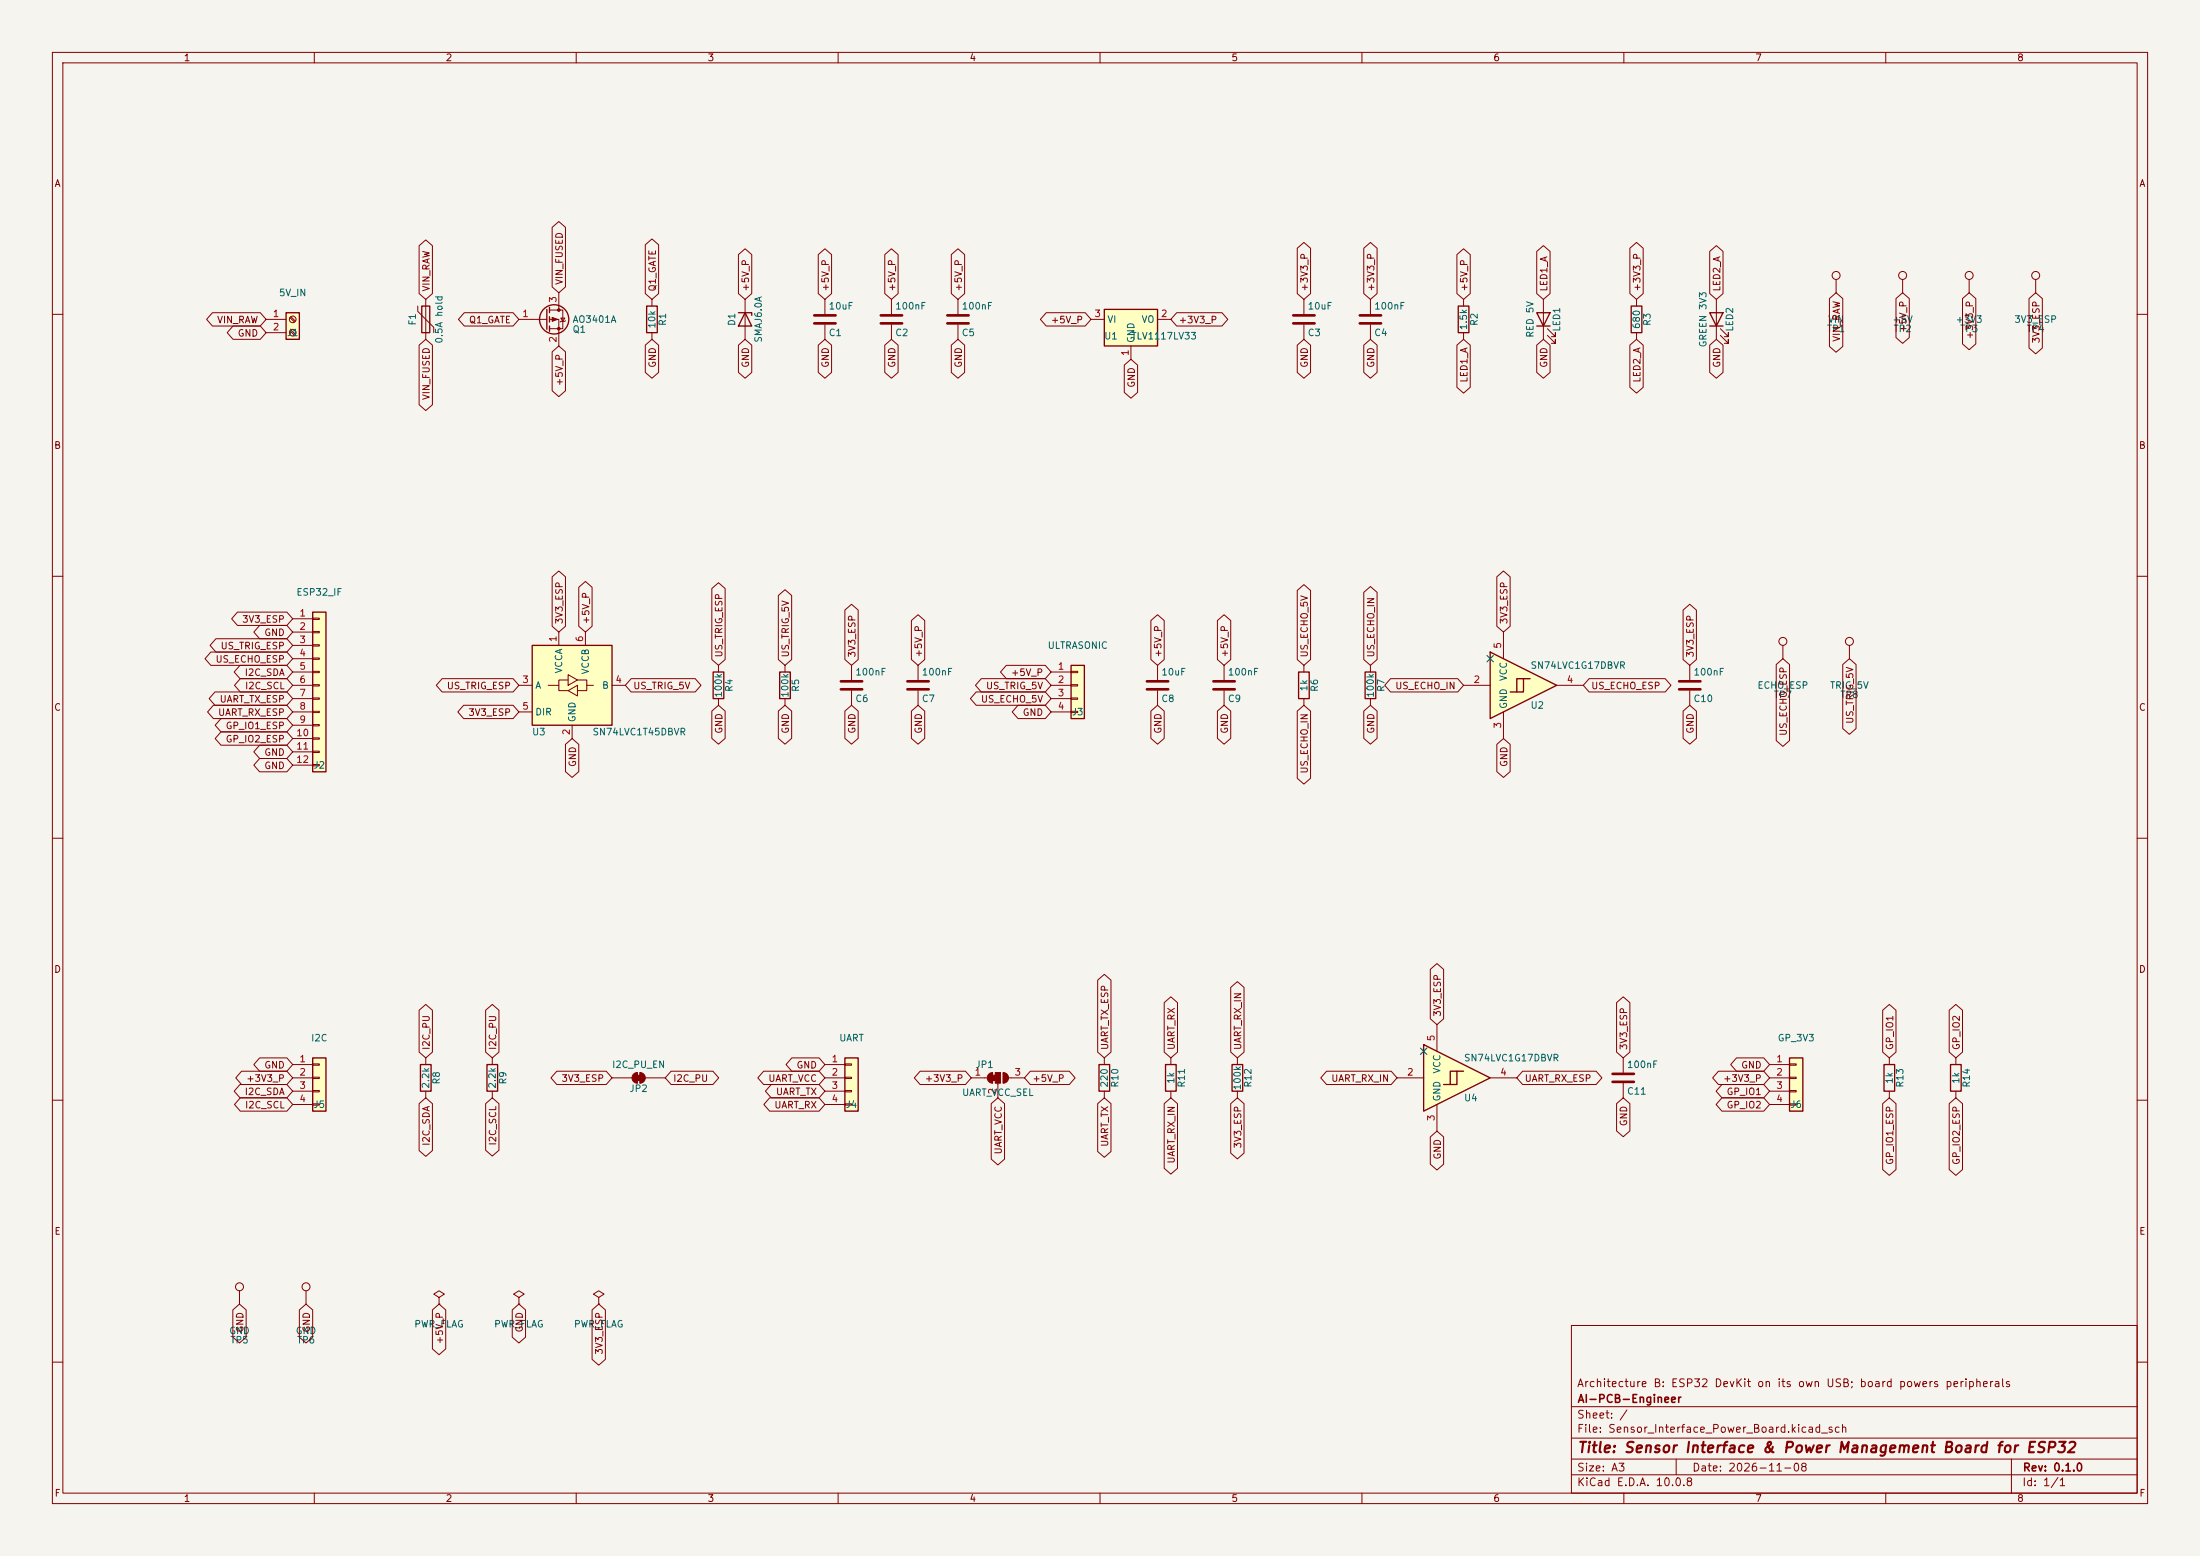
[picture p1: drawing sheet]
<svg xmlns="http://www.w3.org/2000/svg" width="420mm" height="297mm" viewBox="0 0 420 297" stroke-linecap="round" stroke-linejoin="round" font-family="sans-serif">
<path d="M0 0h420v297h-420z" fill="#f5f4ef" stroke="#f5f4ef" stroke-width=".19"/>
<g fill="none" stroke="#840000" stroke-width=".19">
<path d="M10 10h400v277h-400zM12 12h396v273h-396zM60 10v2M110 10v2M160 10v2M210 10v2M260 10v2M310 10v2M360 10v2M142.2 57.2v7.6M157.5 57.2v2.7M182.9 57.2v2.7"/>
<path d="M10 60h2M157.5 62v2.8M182.9 62v2.8M408 60h2M10 110h2M408 110h2M10 160h2M408 160h2M10 210h2M373.4 201.9v1.3M373.4 208.3v1.3M408 210h2"/>
<path d="M300 253h108v32h-108zM10 260h2M300 278.5h108M300 274.5h108M300 268.5h108M320 278.5v3M384 278.5v6.5M408 260h2M60 285v2M110 285v2M160 285v2M210 285v2"/>
<path d="M260 285v2M300 281.5h108M310 285v2M360 285v2"/>
</g>
<path d="M141 59.7h2.5v.5M142.2 59.7l1.3 2.5h-2.5zM372.4 203.2h2v5.1h-2z" fill="none" stroke="#840000" stroke-width=".25"/>
<path d="M155.4 60.2h4.1M155.4 61.7h4.1M180.8 60.2h4.1M180.8 61.7h4.1" fill="none" stroke="#840000" stroke-width=".51"/>
<path d="M341.6 201.9h2.6v10.2h-2.6z" fill="#ffffc2"/>
<path d="M209.8 203.2h2v5.1h-2zM341.6 201.9h2.6v10.2h-2.6z" fill="none" stroke="#840000" stroke-width=".25"/>
<path d="M210.8 201.9v1.3M210.8 208.3v1.3M337.8 203.2h3.8M337.8 205.7h3.8M337.8 208.3h3.8M337.8 210.8h3.8M341.6 203.1h1.3v.2h-1.3zM341.6 205.6h1.3v.3h-1.3zM341.6 208.2h1.3v.2h-1.3zM341.6 210.7h1.3v.2h-1.3z" fill="none" stroke="#840000" stroke-width=".19"/>
<path d="M101.6 123.2h15.2v15.2h-15.2z" fill="#ffffc2"/>
<path d="M326.4 59.7h2.5l-1.2 2.5zM326.4 62.2h2.5M101.6 123.2h15.2v15.2h-15.2z" fill="none" stroke="#840000" stroke-width=".25"/>
<g fill="none" stroke="#840000" stroke-width=".19">
<path d="M327.7 57.2v7.6M328.4 64l1.5 1.5v-.7v.7h-.7M328.4 62.7l1.5 1.6v-.8v.8h-.7M99.1 130.8h2.5M99.1 135.9h2.5M104.6 130.8h2.1v1h1.8M106.7 120.7v2.5M108.5 129.8h-1.8v1M108.5 128.8l1.7 1-1.7 1zM108.5 131.8l1.7-1v2zM109.2 138.4v2.6M110.2 129.8h1.8v1h1.3"/>
<path d="M111.8 120.7v2.5M112 130.8v1h-1.8M116.8 130.8h2.6"/>
</g>
<path d="M59.7 116.8h2.5v30.5h-2.5z" fill="#ffffc2"/>
<g fill="none" stroke="#840000" stroke-width=".25">
<path d="M80.5 58.4h1.5v5.1h-1.5zM104.4 59.1v3.8M104.9 58.7v1M123.4 58.4h2.1v5.1h-2.1zM311.4 58.4h2v5.1h-2zM104.9 60.5v1M104.9 62.2v1M59.7 116.8h2.5v30.5h-2.5zM148.8 128.3h2.1v5.1h-2.1z"/>
<circle cx="105.8" cy="61" r="2.79"/>
</g>
<g fill="none" stroke="#840000" stroke-width=".19">
<path d="M79.8 58.4v1l3 3.1v1M81.3 57.2v7.6M104.9 59.2h2.5v3.5h-2.5M106.7 55.9v3.3M124.5 57.2v1.2M170.2 57.2v2.7M312.4 57.2v1.2M350.5 53.3v2.6M99.1 61h5.3M104.9 61h1.8v5M107.1 60.7h.7l-.4 .6zM107.9 61.2l-1 .3"/>
<path d="M124.5 63.5v1.3M170.2 62v2.8M312.4 63.5v1.3M55.9 118.1h3.8M59.7 118h1.3v.2h-1.3zM55.9 120.7h3.8M55.9 123.2h3.8M55.9 125.7h3.8M55.9 128.3h3.8M55.9 130.8h3.8M55.9 133.4h3.8M55.9 135.9h3.8"/>
<path d="M55.9 138.4h3.8M59.7 120.5h1.3v.3h-1.3zM59.7 123.1h1.3v.2h-1.3zM59.7 125.6h1.3v.3h-1.3zM59.7 128.1h1.3v.3h-1.3zM59.7 130.7h1.3v.2h-1.3zM59.7 133.2h1.3v.3h-1.3zM59.7 135.8h1.3v.2h-1.3zM59.7 138.3h1.3v.3h-1.3zM149.9 127v1.3M149.9 133.4v1.2M162.6 127v2.8"/>
<path d="M162.6 131.8v2.8M322.6 127v2.8M322.6 131.8v2.8M340.4 123.2v2.5M353.1 123.2v2.5M55.9 141h3.8M55.9 143.5h3.8M55.9 146.1h3.8M59.7 140.8h1.3v.3h-1.3zM59.7 143.4h1.3v.2h-1.3zM59.7 145.9h1.3v.3h-1.3zM309.9 201.9v2.8"/>
<path d="M309.9 206.8v2.8"/>
<circle cx="350.5" cy="52.6" r=".76"/>
<circle cx="340.4" cy="122.4" r=".76"/>
<circle cx="353.1" cy="122.4" r=".76"/>
</g>
<path d="M168.1 60.2h4.1M168.1 61.7h4.1M160.5 130h4.1M160.5 131.6h4.1M320.5 130h4.1M320.5 131.6h4.1M307.8 205h4.1M307.8 206.5h4.1" fill="none" stroke="#840000" stroke-width=".51"/>
<g fill="#840000" stroke="#840000" stroke-width=".19">
<path d="M105.4 60.6l1 .4-1 .3z"/>
<circle cx="106.7" cy="59.2" r=".25"/>
<circle cx="106.7" cy="62.7" r=".25"/>
</g>
<path d="M54.6 59.7h2.5v5.1h-2.5z" fill="#ffffc2"/>
<path d="M54.6 59.7h2.5v5.1h-2.5zM136.1 128.3h2.1v5.1h-2.1zM359.7 203.2h2v5.1h-2z" fill="none" stroke="#840000" stroke-width=".25"/>
<g fill="none" stroke="#840000" stroke-width=".19">
<path d="M363.2 53.3v2.6M375.9 53.3v2.6M388.6 53.3v2.6M50.8 61h3.8M50.8 63.5h3.8M55.3 60.6l.9 .9M55.3 63.2l.9 .8M55.5 60.5l.9 .8M55.5 63l.9 .8M137.2 127v1.3M137.2 133.4v1.2M175.3 127v2.8"/>
<path d="M175.3 131.8v2.8M360.7 201.9v1.3M360.7 208.3v1.3M58.4 246.4v2.5"/>
<circle cx="363.2" cy="52.6" r=".76"/>
<circle cx="375.9" cy="52.6" r=".76"/>
<circle cx="388.6" cy="52.6" r=".76"/>
<circle cx="55.9" cy="61" r=".63"/>
<circle cx="55.9" cy="63.5" r=".63"/>
<circle cx="58.4" cy="245.6" r=".76"/>
</g>
<path d="M173.2 130h4.1M173.2 131.6h4.1" fill="none" stroke="#840000" stroke-width=".51"/>
<path d="M210.8 59.1h10.2v6.9h-10.2z" fill="#ffffc2"/>
<path d="M210.8 59.1h10.2v6.9h-10.2zM278.4 58.4h2v5.1h-2zM293.4 59.7h2.5l-1.3 2.5zM293.4 62.2h2.5" fill="none" stroke="#840000" stroke-width=".25"/>
<path d="M279.4 57.2v1.2M294.6 57.2v7.6M208.3 61h2.5M215.9 66v2.6M221 61h2.5M279.4 63.5v1.3M295.4 64l1.5 1.5v-.7v.7h-.7M295.4 62.7l1.5 1.6v-.8v.8h-.7" fill="none" stroke="#840000" stroke-width=".19"/>
<g fill="#ffffc2">
<path d="M284.5 124.5l12.7 6.3-12.7 6.4z"/>
<path d="M289.6 129.5h1.2l-2.5 2.6h1.3z"/>
<path d="M290.8 129.5v2.6h-1.2l2.5-2.6z"/>
</g>
<path d="M247.9 128.3h2v5.1h-2zM260.6 128.3h2v5.1h-2zM284.5 124.5l12.7 6.3-12.7 6.4zM290.8 129.5h-1.2v2.6h-1.3M292.1 129.5h-1.3v2.6h-1.2M222.5 203.2h2v5.1h-2zM235.2 203.2h2v5.1h-2z" fill="none" stroke="#840000" stroke-width=".25"/>
<g fill="none" stroke="#840000" stroke-width=".19">
<path d="M248.9 57.2v2.7M261.6 57.2v2.7M248.9 62v2.8M261.6 62v2.8M233.7 127v2.8M233.7 131.8v2.8M248.9 127v1.3M248.9 133.4v1.2M261.6 127v1.3M261.6 133.4v1.2M279.4 130.8h5.1M287 120.7v5"/>
<path d="M287 135.9v5.1M297.2 130.8h5.1M223.5 201.9v1.3M223.5 208.3v1.3M236.2 201.9v1.3M236.2 208.3v1.3"/>
</g>
<path d="M246.9 60.2h4.1M246.9 61.7h4.1M259.6 60.2h4.1M259.6 61.7h4.1M231.6 130h4.1M231.6 131.6h4.1" fill="none" stroke="#840000" stroke-width=".51"/>
<g fill="#ffffc2">
<path d="M271.8 199.4l12.7 6.3-12.7 6.4z"/>
<path d="M276.9 204.5h1.2l-2.5 2.5h1.3z"/>
<path d="M278.1 204.5h1.3l-2.5 2.5h1.2z"/>
</g>
<path d="M271.8 199.4l12.7 6.3-12.7 6.4zM278.1 204.5h-1.2v2.5h-1.3M279.4 204.5h-1.3v2.5h-1.2" fill="none" stroke="#840000" stroke-width=".25"/>
<path d="M274.3 195.6v5.1M266.7 205.7h5.1M274.3 210.8v5.1M284.5 205.7h5.1" fill="none" stroke="#840000" stroke-width=".19"/>
<path d="M204.5 127h2.5v10.2h-2.5z" fill="#ffffc2"/>
<path d="M204.5 127h2.5v10.2h-2.5zM80.3 203.2h2v5.1h-2zM93 203.2h2v5.1h-2z" fill="none" stroke="#840000" stroke-width=".25"/>
<g fill="none" stroke="#840000" stroke-width=".19">
<path d="M200.7 128.3h3.8M200.7 130.8h3.8M200.7 133.4h3.8M200.7 135.9h3.8M204.5 128.1h1.2v.3h-1.2zM204.5 130.7h1.2v.2h-1.2zM204.5 133.2h1.2v.3h-1.2zM204.5 135.8h1.2v.2h-1.2zM221 127v2.8M221 131.8v2.8M81.3 201.9v1.3M81.3 208.3v1.3"/>
<path d="M94 201.9v1.3M94 208.3v1.3M116.8 205.7h3.8M121.7 204.7v2.1M122.2 204.7v2.1M123.2 205.7h3.8M99.1 247.6l1-.6-1-.6-1.1 .6 1.1 .6v1.3M99.1 248.9h.1M114.3 247.6l1-.6-1-.6-1 .6 1 .6v1.3M114.3 248.9h.1"/>
</g>
<path d="M218.9 130h4.1M218.9 131.6h4.1" fill="none" stroke="#840000" stroke-width=".51"/>
<g fill="#840000" stroke="#840000" stroke-width=".19">
<path d="M121.4 205.2h1v1h-1z"/>
<path d="M120.9 205l.8-.3v2.1a1.02 1.02 0 0 1-1-.7 1.02 1.02 0 0 1 .2-1.1z"/>
<path d="M122.2 204.7a1.02 1.02 0 0 1 1 1 1.02 1.02 0 0 1-1 1.1z"/>
</g>
<path d="M59.7 201.9h2.5v10.2h-2.5z" fill="#ffffc2"/>
<path d="M59.7 201.9h2.5v10.2h-2.5z" fill="none" stroke="#840000" stroke-width=".25"/>
<path d="M55.9 203.2h3.8M55.9 205.7h3.8M55.9 208.3h3.8M55.9 210.8h3.8M59.7 203.1h1.3v.2h-1.3zM59.7 205.6h1.3v.3h-1.3zM59.7 208.2h1.3v.2h-1.3zM59.7 210.7h1.3v.2h-1.3z" fill="none" stroke="#840000" stroke-width=".19"/>
<path d="M161.3 201.9h2.5v10.2h-2.5z" fill="#ffffc2"/>
<path d="M161.3 201.9h2.5v10.2h-2.5z" fill="none" stroke="#840000" stroke-width=".25"/>
<g fill="none" stroke="#840000" stroke-width=".19">
<path d="M40.6 59.7h9.1l1.1 1.3-1.1 1.2h-9.1l-1.2-1.2zM80 46.9l1.3-1.1 1.3 1.1v9.1l-1.3 1.2-1.3-1.2zM88.6 59.7h9.3l1.2 1.3-1.2 1.2h-9.3l-1.1-1.2zM105.4 43.4l1.3-1.1 1.3 1.1v11.4l-1.3 1.1-1.3-1.1zM123.2 46.7l1.3-1.1 1.2 1.1v9.3l-1.2 1.2-1.3-1.2zM141 48.6l1.2-1.1 1.3 1.1v7.4l-1.3 1.2-1.2-1.2zM156.2 48.6l1.3-1.1 1.3 1.1v7.4l-1.3 1.2-1.3-1.2zM168.9 48.6l1.3-1.1 1.3 1.1v7.4l-1.3 1.2-1.3-1.2zM181.6 48.6l1.3-1.1 1.3 1.1v7.4l-1.3 1.2-1.3-1.2zM199.7 59.7h7.5l1.1 1.3-1.1 1.2h-7.5l-1.1-1.2zM224.6 59.7h8.7l1.1 1.3-1.1 1.2h-8.7l-1.1-1.2zM247.6 47.4l1.3-1.1 1.3 1.1v8.6l-1.3 1.2-1.3-1.2z"/>
<path d="M260.3 47.4l1.3-1.1 1.3 1.1v8.6l-1.3 1.2-1.3-1.2zM278.1 48.6l1.3-1.1 1.3 1.1v7.4l-1.3 1.2-1.3-1.2zM293.4 48l1.2-1.1 1.3 1.1v8l-1.3 1.2-1.2-1.2zM311.1 47.4l1.3-1.1 1.3 1.1v8.6l-1.3 1.2-1.3-1.2zM326.4 48l1.3-1.1 1.2 1.1v8l-1.2 1.2-1.3-1.2zM349.2 57l1.3-1.1 1.3 1.1v9.1l-1.3 1.1-1.3-1.1zM361.9 57l1.3-1.1 1.3 1.1v7.4l-1.3 1.1-1.3-1.1zM374.6 57l1.3-1.1 1.3 1.1v8.6l-1.3 1.2-1.3-1.2zM387.3 57l1.3-1.1 1.3 1.1v9.4l-1.3 1.1-1.3-1.1zM44.5 62.2h5.2l1.1 1.3-1.1 1.3h-5.2l-1.1-1.3zM80 65.9l1.3-1.1 1.3 1.1v11.4l-1.3 1.1-1.3-1.1zM105.4 67.2l1.3-1.2 1.3 1.2v7.4l-1.3 1.1-1.3-1.1z"/>
<path d="M123.2 65.9l1.3-1.1 1.2 1.1v5.2l-1.2 1.1-1.3-1.1zM141 65.9l1.2-1.1 1.3 1.1v5.2l-1.3 1.1-1.2-1.1zM156.2 65.9l1.3-1.1 1.3 1.1v5.2l-1.3 1.1-1.3-1.1zM168.9 65.9l1.3-1.1 1.3 1.1v5.2l-1.3 1.1-1.3-1.1zM181.6 65.9l1.3-1.1 1.3 1.1v5.2l-1.3 1.1-1.3-1.1zM214.6 69.7l1.3-1.1 1.3 1.1v5.2l-1.3 1.1-1.3-1.1zM247.6 65.9l1.3-1.1 1.3 1.1v5.2l-1.3 1.1-1.3-1.1zM260.3 65.9l1.3-1.1 1.3 1.1v5.2l-1.3 1.1-1.3-1.1zM278.1 65.9l1.3-1.1 1.3 1.1v8l-1.3 1.1-1.3-1.1zM293.4 65.9l1.2-1.1 1.3 1.1v5.2l-1.3 1.1-1.2-1.1zM311.1 65.9l1.3-1.1 1.3 1.1v8l-1.3 1.1-1.3-1.1zM326.4 65.9l1.3-1.1 1.2 1.1v5.2l-1.2 1.1-1.3-1.1z"/>
<path d="M45.3 116.8h9.5l1.1 1.3-1.1 1.3h-9.5l-1.1-1.3zM49.6 119.4h5.2l1.1 1.3-1.1 1.2h-5.2l-1.1-1.2zM105.4 110.1l1.3-1.1 1.3 1.1v9.4l-1.3 1.2-1.3-1.2zM110.5 112.1l1.3-1.1 1.2 1.1v7.4l-1.2 1.2-1.3-1.2zM135.9 112.3l1.3-1.1 1.2 1.1v13.6l-1.2 1.1-1.3-1.1zM148.6 113.7l1.3-1.1 1.2 1.1v12.2l-1.2 1.1-1.3-1.1zM161.3 116.5l1.3-1.2 1.2 1.2v9.4l-1.2 1.1-1.3-1.1zM174 118.4l1.3-1.1 1.2 1.1v7.5l-1.2 1.1-1.3-1.1zM219.7 118.4l1.3-1.1 1.3 1.1v7.5l-1.3 1.1-1.3-1.1zM232.4 118.4l1.3-1.1 1.3 1.1v7.5l-1.3 1.1-1.3-1.1zM247.6 112.7l1.3-1.1 1.3 1.1v13.2l-1.3 1.1-1.3-1.1zM260.3 113.1l1.3-1.1 1.3 1.1v12.8l-1.3 1.1-1.3-1.1z"/>
<path d="M285.7 110.1l1.3-1.1 1.3 1.1v9.4l-1.3 1.2-1.3-1.2zM321.3 116.5l1.3-1.2 1.3 1.2v9.4l-1.3 1.1-1.3-1.1zM40.3 124.5h14.5l1.1 1.2-1.1 1.3h-14.5l-1.2-1.3zM40.7 134.6h14.1l1.1 1.3-1.1 1.3h-14.1l-1.1-1.3zM41 132.1h13.8l1.1 1.3-1.1 1.2h-13.8l-1.1-1.2zM41.2 121.9h13.6l1.1 1.3-1.1 1.3h-13.6l-1.1-1.3zM42.2 137.2h12.6l1.1 1.2-1.1 1.3h-12.6l-1.1-1.3zM42.2 139.7h12.6l1.1 1.3-1.1 1.2h-12.6l-1.1-1.2zM45.8 127h9l1.1 1.3-1.1 1.2h-9l-1.1-1.2zM45.9 129.5h8.9l1.1 1.3-1.1 1.3h-8.9l-1.1-1.3zM84.4 129.5h13.5l1.2 1.3-1.2 1.3h-13.5l-1.1-1.3zM88.5 134.6h9.4l1.2 1.3-1.2 1.3h-9.4l-1.1-1.3z"/>
<path d="M120.5 129.5h12.2l1.1 1.3-1.1 1.3h-12.2l-1.1-1.3zM135.9 135.7l1.3-1.1 1.2 1.1v5.2l-1.2 1.1-1.3-1.1zM148.6 135.7l1.3-1.1 1.2 1.1v5.2l-1.2 1.1-1.3-1.1zM161.3 135.7l1.3-1.1 1.2 1.1v5.2l-1.2 1.1-1.3-1.1zM174 135.7l1.3-1.1 1.2 1.1v5.2l-1.2 1.1-1.3-1.1zM186.4 132.1h13.1l1.2 1.3-1.2 1.2h-13.1l-1.2-1.2zM187.3 129.5h12.2l1.2 1.3-1.2 1.3h-12.2l-1.1-1.3zM192.1 127h7.4l1.2 1.3-1.2 1.2h-7.4l-1.1-1.2zM194.3 134.6h5.2l1.2 1.3-1.2 1.3h-5.2l-1.1-1.3zM219.7 135.7l1.3-1.1 1.3 1.1v5.2l-1.3 1.1-1.3-1.1zM232.4 135.7l1.3-1.1 1.3 1.1v5.2l-1.3 1.1-1.3-1.1zM247.6 135.7l1.3-1.1 1.3 1.1v12.9l-1.3 1.1-1.3-1.1z"/>
<path d="M260.3 135.7l1.3-1.1 1.3 1.1v5.2l-1.3 1.1-1.3-1.1zM265.5 129.5h12.8l1.1 1.3-1.1 1.3h-12.8l-1.1-1.3zM303.4 129.5h14.5l1.1 1.3-1.1 1.3h-14.5l-1.1-1.3zM321.3 135.7l1.3-1.1 1.3 1.1v5.2l-1.3 1.1-1.3-1.1zM339.1 126.8l1.3-1.1 1.2 1.1v14.6l-1.2 1.1-1.3-1.1zM351.8 126.8l1.3-1.1 1.2 1.1v12.3l-1.2 1.1-1.3-1.1zM49.6 144.8h5.2l1.1 1.3-1.1 1.2h-5.2l-1.1-1.2zM49.6 142.2h5.2l1.1 1.3-1.1 1.3h-5.2l-1.1-1.3zM107.9 142.1l1.3-1.1 1.3 1.1v5.2l-1.3 1.1-1.3-1.1zM285.7 142.1l1.3-1.1 1.3 1.1v5.2l-1.3 1.1-1.3-1.1zM80 192.8l1.3-1.1 1.3 1.1v8l-1.3 1.1-1.3-1.1zM92.7 192.8l1.3-1.1 1.3 1.1v8l-1.3 1.1-1.3-1.1z"/>
<path d="M209.5 187.1l1.3-1.1 1.3 1.1v13.7l-1.3 1.1-1.3-1.1zM222.2 191.4l1.3-1.1 1.3 1.1v9.4l-1.3 1.1-1.3-1.1zM234.9 188.5l1.3-1.1 1.3 1.1v12.3l-1.3 1.1-1.3-1.1zM273 185l1.3-1.1 1.3 1.1v9.5l-1.3 1.1-1.3-1.1zM308.6 191.4l1.3-1.1 1.3 1.1v9.4l-1.3 1.1-1.3-1.1zM359.4 192.8l1.3-1.1 1.3 1.1v8l-1.3 1.1-1.3-1.1zM372.1 192.8l1.3-1.1 1.3 1.1v8l-1.3 1.1-1.3-1.1zM45.8 207h9l1.1 1.3-1.1 1.3h-9l-1.1-1.3zM45.9 209.5h8.9l1.1 1.3-1.1 1.3h-8.9l-1.1-1.3zM46.1 204.5h8.7l1.1 1.2-1.1 1.3h-8.7l-1.1-1.3zM49.6 201.9h5.2l1.1 1.3-1.1 1.3h-5.2l-1.1-1.3zM80 210.7l1.3-1.1 1.3 1.1v8.9l-1.3 1.1-1.3-1.1z"/>
<path d="M92.7 210.7l1.3-1.1 1.3 1.1v8.9l-1.3 1.1-1.3-1.1zM106.3 204.5h9.4l1.1 1.2-1.1 1.3h-9.4l-1.1-1.3zM128.1 204.5h8l1.1 1.2-1.1 1.3h-8l-1.1-1.3zM145.8 204.5h10.6l1.1 1.2-1.1 1.3h-10.6l-1.1-1.3zM146.9 209.5h9.5l1.1 1.3-1.1 1.3h-9.5l-1.1-1.3zM147.2 207h9.2l1.1 1.3-1.1 1.3h-9.2l-1.1-1.3zM151.2 201.9h5.2l1.1 1.3-1.1 1.3h-5.2l-1.1-1.3zM157.5 203.2h3.8M157.5 205.7h3.8M157.5 208.3h3.8M157.5 210.8h3.8M161.3 203.1h1.3v.2h-1.3z"/>
<path d="M161.3 205.6h1.3v.3h-1.3zM161.3 208.2h1.3v.2h-1.3zM161.3 210.7h1.3v.2h-1.3zM175.7 204.5h8.6l1.1 1.2-1.1 1.3h-8.6l-1.2-1.3zM185.4 205.7h3.1M189.2 210.7l1.3-1.1 1.3 1.1v10.5l-1.3 1.2-1.3-1.2zM189.5 204.7v2.1M190.5 206.8v2.8M191.5 204.7v2.1M192.5 205.7h3.1M196.7 204.5h7.4l1.1 1.2-1.1 1.3h-7.4l-1.1-1.3zM209.5 210.7l1.3-1.1 1.3 1.1v9.1l-1.3 1.1-1.3-1.1z"/>
<path d="M222.2 210.7l1.3-1.1 1.3 1.1v12.3l-1.3 1.1-1.3-1.1zM234.9 210.7l1.3-1.1 1.3 1.1v9.4l-1.3 1.1-1.3-1.1zM253.2 204.5h12.4l1.1 1.2-1.1 1.3h-12.4l-1.1-1.3zM273 217l1.3-1.1 1.3 1.1v5.2l-1.3 1.1-1.3-1.1zM290.7 204.5h14l1.1 1.2-1.1 1.3h-14l-1.1-1.3zM308.6 210.7l1.3-1.1 1.3 1.1v5.2l-1.3 1.1-1.3-1.1zM328.1 204.5h8.6l1.1 1.2-1.1 1.3h-8.6l-1.2-1.3zM328.7 209.5h8l1.1 1.3-1.1 1.3h-8l-1.1-1.3zM328.7 207h8l1.1 1.3-1.1 1.3h-8l-1.1-1.3zM331.5 201.9h5.2l1.1 1.3-1.1 1.3h-5.2l-1.1-1.3zM359.4 210.7l1.3-1.1 1.3 1.1v12.5l-1.3 1.2-1.3-1.2zM372.1 210.7l1.3-1.1 1.3 1.1v12.5l-1.3 1.2-1.3-1.2z"/>
<path d="M44.4 250l1.3-1.1 1.3 1.1v5.2l-1.3 1.1-1.3-1.1zM45.7 246.4v2.5M57.1 250l1.3-1.1 1.3 1.1v5.2l-1.3 1.1-1.3-1.1zM82.5 250l1.3-1.1 1.3 1.1v7.5l-1.3 1.1-1.3-1.1zM83.8 247.6l1-.6-1-.6-1 .6 1 .6v1.3M83.8 248.9h.1M97.8 250l1.3-1.1 1.2 1.1v5.2l-1.2 1.1-1.3-1.1zM113 250l1.3-1.1 1.3 1.1v9.5l-1.3 1.1-1.3-1.1z"/>
<circle cx="45.7" cy="245.6" r=".76"/>
</g>
<g fill="#840000" stroke="#840000" stroke-width=".19">
<path d="M189.5 205.2h.5v1h-.5z"/>
<path d="M188.8 205l.7-.3v2.1a1.02 1.02 0 0 1-.9-.7 1.02 1.02 0 0 1 .2-1.1z"/>
<path d="M190 204.7h1v2.1h-1z"/>
<path d="M191.5 204.7a1.02 1.02 0 0 1 1 1 1.02 1.02 0 0 1-1 1.1z"/>
</g>
<path d="M283.9 125.1l1.2 1.2M285.1 125.1l-1.2 1.2M271.2 200.1l1.2 1.2M272.4 200.1l-1.2 1.2" fill="none" stroke="#000084" stroke-width=".19"/>
<text font-size="2" fill="#840000" x="301" y="277.8">Title: Sensor Interface &amp; Power Management Board for ESP32</text>
<g font-size="1.5" fill="#840000">
<text x="300.9" y="265.1">Architecture B: ESP32 DevKit on its own USB; board powers peripherals</text>
<text x="301" y="268.1">AI-PCB-Engineer</text>
<text x="300.9" y="273.8">File: Sensor_Interface_Power_Board.kicad_sch</text>
<text x="300.9" y="271.1">Sheet: /</text>
<text x="300.9" y="281.2">Size: A3</text>
<text x="322.9" y="281.2">Date: 2026-11-08</text>
<text x="386" y="281.2">Rev: 0.1.0</text>
<text x="300.9" y="284">KiCad E.D.A. 10.0.8</text>
<text x="385.9" y="284">Id: 1/1</text>
</g>
<g font-size="1.3" fill="#840000">
<text x="35" y="12">1</text>
<text x="85" y="12">2</text>
<text x="135" y="12">3</text>
<text x="185" y="12">4</text>
<text x="235" y="12">5</text>
<text x="285" y="12">6</text>
<text x="335" y="12">7</text>
<text x="385" y="12">8</text>
<text x="10.3" y="36">A</text>
<text x="408.3" y="36">A</text>
<text x="82.3" y="55.7" transform="rotate(-90 82.3 55.7)">VIN_RAW</text>
<text x="107.7" y="54.5" transform="rotate(-90 107.7 54.5)">VIN_FUSED</text>
<text x="125.5" y="55.7" transform="rotate(-90 125.5 55.7)">Q1_GATE</text>
<text x="143.3" y="55.7" transform="rotate(-90 143.3 55.7)">+5V_P</text>
<text x="158.5" y="55.7" transform="rotate(-90 158.5 55.7)">+5V_P</text>
<text x="171.2" y="55.7" transform="rotate(-90 171.2 55.7)">+5V_P</text>
<text x="183.9" y="55.7" transform="rotate(-90 183.9 55.7)">+5V_P</text>
<text x="250" y="55.7" transform="rotate(-90 250 55.7)">+3V3_P</text>
<text x="262.7" y="55.7" transform="rotate(-90 262.7 55.7)">+3V3_P</text>
<text x="280.5" y="55.7" transform="rotate(-90 280.5 55.7)">+5V_P</text>
<text x="295.7" y="55.7" transform="rotate(-90 295.7 55.7)">LED1_A</text>
<text x="313.5" y="55.7" transform="rotate(-90 313.5 55.7)">+3V3_P</text>
<text x="328.7" y="55.7" transform="rotate(-90 328.7 55.7)">LED2_A</text>
<text x="41.3" y="62">VIN_RAW</text>
<text x="45.3" y="64.6">GND</text>
<text x="89.4" y="62">Q1_GATE</text>
<text x="200.5" y="62">+5V_P</text>
<text x="224.9" y="62">+3V3_P</text>
<text x="351.6" y="65.3" transform="rotate(-90 351.6 65.3)">VIN_RAW</text>
<text x="364.3" y="63.6" transform="rotate(-90 364.3 63.6)">+5V_P</text>
<text x="377" y="64.9" transform="rotate(-90 377 64.9)">+3V3_P</text>
<text x="389.7" y="65.6" transform="rotate(-90 389.7 65.6)">3V3_ESP</text>
<text x="125.5" y="70.3" transform="rotate(-90 125.5 70.3)">GND</text>
<text x="143.3" y="70.3" transform="rotate(-90 143.3 70.3)">GND</text>
<text x="158.5" y="70.3" transform="rotate(-90 158.5 70.3)">GND</text>
<text x="171.2" y="70.3" transform="rotate(-90 171.2 70.3)">GND</text>
<text x="183.9" y="70.3" transform="rotate(-90 183.9 70.3)">GND</text>
<text x="250" y="70.3" transform="rotate(-90 250 70.3)">GND</text>
<text x="262.7" y="70.3" transform="rotate(-90 262.7 70.3)">GND</text>
<text x="295.7" y="70.3" transform="rotate(-90 295.7 70.3)">GND</text>
<text x="328.7" y="70.3" transform="rotate(-90 328.7 70.3)">GND</text>
<text x="82.3" y="76.5" transform="rotate(-90 82.3 76.5)">VIN_FUSED</text>
<text x="107.7" y="73.8" transform="rotate(-90 107.7 73.8)">+5V_P</text>
<text x="217" y="74.1" transform="rotate(-90 217 74.1)">GND</text>
<text x="280.5" y="73.1" transform="rotate(-90 280.5 73.1)">LED1_A</text>
<text x="313.5" y="73.1" transform="rotate(-90 313.5 73.1)">LED2_A</text>
<text x="10.2" y="86">B</text>
<text x="408.2" y="86">B</text>
<text x="46.1" y="119.2">3V3_ESP</text>
<text x="107.7" y="119.2" transform="rotate(-90 107.7 119.2)">3V3_ESP</text>
<text x="112.8" y="119.2" transform="rotate(-90 112.8 119.2)">+5V_P</text>
<text x="288.1" y="119.2" transform="rotate(-90 288.1 119.2)">3V3_ESP</text>
<text x="42" y="124.2">US_TRIG_ESP</text>
<text x="50.4" y="121.7">GND</text>
<text x="138.2" y="125.6" transform="rotate(-90 138.2 125.6)">US_TRIG_ESP</text>
<text x="150.9" y="125.6" transform="rotate(-90 150.9 125.6)">US_TRIG_5V</text>
<text x="163.6" y="125.6" transform="rotate(-90 163.6 125.6)">3V3_ESP</text>
<text x="176.3" y="125.6" transform="rotate(-90 176.3 125.6)">+5V_P</text>
<text x="222" y="125.6" transform="rotate(-90 222 125.6)">+5V_P</text>
<text x="234.7" y="125.6" transform="rotate(-90 234.7 125.6)">+5V_P</text>
<text x="250" y="125.6" transform="rotate(-90 250 125.6)">US_ECHO_5V</text>
<text x="262.7" y="125.6" transform="rotate(-90 262.7 125.6)">US_ECHO_IN</text>
<text x="323.6" y="125.6" transform="rotate(-90 323.6 125.6)">3V3_ESP</text>
<text x="41" y="126.8">US_ECHO_ESP</text>
<text x="46.6" y="129.3">I2C_SDA</text>
<text x="46.7" y="131.9">I2C_SCL</text>
<text x="85.2" y="131.9">US_TRIG_ESP</text>
<text x="120.8" y="131.9">US_TRIG_5V</text>
<text x="188.1" y="131.9">US_TRIG_5V</text>
<text x="192.9" y="129.3">+5V_P</text>
<text x="266.3" y="131.9">US_ECHO_IN</text>
<text x="303.7" y="131.9">US_ECHO_ESP</text>
<text x="10.2" y="136">C</text>
<text x="41.5" y="136.9">UART_RX_ESP</text>
<text x="41.8" y="134.4">UART_TX_ESP</text>
<text x="89.3" y="136.9">3V3_ESP</text>
<text x="187.2" y="134.4">US_ECHO_5V</text>
<text x="195.1" y="136.9">GND</text>
<text x="408.2" y="136">C</text>
<text x="43" y="139.5">GP_IO1_ESP</text>
<text x="43" y="142">GP_IO2_ESP</text>
<text x="138.2" y="140.1" transform="rotate(-90 138.2 140.1)">GND</text>
<text x="150.9" y="140.1" transform="rotate(-90 150.9 140.1)">GND</text>
<text x="163.6" y="140.1" transform="rotate(-90 163.6 140.1)">GND</text>
<text x="176.3" y="140.1" transform="rotate(-90 176.3 140.1)">GND</text>
<text x="222" y="140.1" transform="rotate(-90 222 140.1)">GND</text>
<text x="234.7" y="140.1" transform="rotate(-90 234.7 140.1)">GND</text>
<text x="262.7" y="140.1" transform="rotate(-90 262.7 140.1)">GND</text>
<text x="323.6" y="140.1" transform="rotate(-90 323.6 140.1)">GND</text>
<text x="341.4" y="140.6" transform="rotate(-90 341.4 140.6)">US_ECHO_ESP</text>
<text x="354.1" y="138.3" transform="rotate(-90 354.1 138.3)">US_TRIG_5V</text>
<text x="50.4" y="147.1">GND</text>
<text x="50.4" y="144.6">GND</text>
<text x="110.3" y="146.5" transform="rotate(-90 110.3 146.5)">GND</text>
<text x="250" y="147.8" transform="rotate(-90 250 147.8)">US_ECHO_IN</text>
<text x="288.1" y="146.5" transform="rotate(-90 288.1 146.5)">GND</text>
<text x="10.2" y="186">D</text>
<text x="408.2" y="186">D</text>
<text x="275.4" y="194.2" transform="rotate(-90 275.4 194.2)">3V3_ESP</text>
<text x="82.3" y="200.5" transform="rotate(-90 82.3 200.5)">I2C_PU</text>
<text x="95" y="200.5" transform="rotate(-90 95 200.5)">I2C_PU</text>
<text x="211.9" y="200.5" transform="rotate(-90 211.9 200.5)">UART_TX_ESP</text>
<text x="224.6" y="200.5" transform="rotate(-90 224.6 200.5)">UART_RX</text>
<text x="237.3" y="200.5" transform="rotate(-90 237.3 200.5)">UART_RX_IN</text>
<text x="310.9" y="200.5" transform="rotate(-90 310.9 200.5)">3V3_ESP</text>
<text x="361.7" y="200.5" transform="rotate(-90 361.7 200.5)">GP_IO1</text>
<text x="374.4" y="200.5" transform="rotate(-90 374.4 200.5)">GP_IO2</text>
<text x="46.6" y="209.3">I2C_SDA</text>
<text x="46.9" y="206.8">+3V3_P</text>
<text x="50.4" y="204.3">GND</text>
<text x="107.1" y="206.8">3V3_ESP</text>
<text x="128.4" y="206.8">I2C_PU</text>
<text x="146.6" y="206.8">UART_VCC</text>
<text x="148" y="209.3">UART_TX</text>
<text x="152" y="204.3">GND</text>
<text x="176.4" y="206.8">+3V3_P</text>
<text x="197" y="206.8">+5V_P</text>
<text x="254" y="206.8">UART_RX_IN</text>
<text x="291" y="206.8">UART_RX_ESP</text>
<text x="328.8" y="206.8">+3V3_P</text>
<text x="329.5" y="209.3">GP_IO1</text>
<text x="332.3" y="204.3">GND</text>
<text x="46.7" y="211.9">I2C_SCL</text>
<text x="147.7" y="211.9">UART_RX</text>
<text x="310.9" y="215.1" transform="rotate(-90 310.9 215.1)">GND</text>
<text x="329.5" y="211.9">GP_IO2</text>
<text x="82.3" y="218.8" transform="rotate(-90 82.3 218.8)">I2C_SDA</text>
<text x="95" y="218.8" transform="rotate(-90 95 218.8)">I2C_SCL</text>
<text x="191.6" y="220.5" transform="rotate(-90 191.6 220.5)">UART_VCC</text>
<text x="211.9" y="219" transform="rotate(-90 211.9 219)">UART_TX</text>
<text x="237.3" y="219.3" transform="rotate(-90 237.3 219.3)">3V3_ESP</text>
<text x="275.4" y="221.4" transform="rotate(-90 275.4 221.4)">GND</text>
<text x="224.6" y="222.2" transform="rotate(-90 224.6 222.2)">UART_RX_IN</text>
<text x="361.7" y="222.5" transform="rotate(-90 361.7 222.5)">GP_IO1_ESP</text>
<text x="374.4" y="222.5" transform="rotate(-90 374.4 222.5)">GP_IO2_ESP</text>
<text x="10.3" y="236">E</text>
<text x="408.3" y="236">E</text>
<text x="46.8" y="254.4" transform="rotate(-90 46.8 254.4)">GND</text>
<text x="59.5" y="254.4" transform="rotate(-90 59.5 254.4)">GND</text>
<text x="84.9" y="256.7" transform="rotate(-90 84.9 256.7)">+5V_P</text>
<text x="100.1" y="254.4" transform="rotate(-90 100.1 254.4)">GND</text>
<text x="115.4" y="258.7" transform="rotate(-90 115.4 258.7)">3V3_ESP</text>
<text x="10.3" y="286">F</text>
<text x="35" y="287">1</text>
<text x="85" y="287">2</text>
<text x="135" y="287">3</text>
<text x="185" y="287">4</text>
<text x="235" y="287">5</text>
<text x="285" y="287">6</text>
<text x="335" y="287">7</text>
<text x="385" y="287">8</text>
<text x="408.3" y="286">F</text>
</g>
<g font-size="1.3" fill="#006464">
<text x="53.2" y="56.8">5V_IN</text>
<text x="158.1" y="59.4">10uF</text>
<text x="170.8" y="59.4">100nF</text>
<text x="183.5" y="59.4">100nF</text>
<text x="249.5" y="59.4">10uF</text>
<text x="262.2" y="59.4">100nF</text>
<text x="54.7" y="64.5">J1</text>
<text x="79.7" y="62.2" transform="rotate(-90 79.7 62.2)">F1</text>
<text x="84.8" y="65.7" transform="rotate(-90 84.8 65.7)">0.5A hold</text>
<text x="109.2" y="63.8">Q1</text>
<text x="109.2" y="61.9">AO3401A</text>
<text x="125.4" y="62.8" transform="rotate(-90 125.4 62.8)">10k</text>
<text x="127.5" y="62.3" transform="rotate(-90 127.5 62.3)">R1</text>
<text x="140.7" y="62.3" transform="rotate(-90 140.7 62.3)">D1</text>
<text x="145.7" y="65.5" transform="rotate(-90 145.7 65.5)">SMAJ6.0A</text>
<text x="158.1" y="64.5">C1</text>
<text x="170.8" y="64.5">C2</text>
<text x="183.5" y="64.5">C5</text>
<text x="210.7" y="65.1">U1</text>
<text x="211.3" y="61.9">VI</text>
<text x="215.9" y="65.1">TLV1117LV33</text>
<text x="216.9" y="65.6" transform="rotate(-90 216.9 65.6)">GND</text>
<text x="217.8" y="61.9">VO</text>
<text x="249.5" y="64.5">C3</text>
<text x="262.2" y="64.5">C4</text>
<text x="280.4" y="63.1" transform="rotate(-90 280.4 63.1)">1.5k</text>
<text x="282.4" y="62.3" transform="rotate(-90 282.4 62.3)">R2</text>
<text x="293.1" y="64.6" transform="rotate(-90 293.1 64.6)">RED 5V</text>
<text x="298.1" y="63.4" transform="rotate(-90 298.1 63.4)">LED1</text>
<text x="313.4" y="62.9" transform="rotate(-90 313.4 62.9)">680</text>
<text x="315.4" y="62.3" transform="rotate(-90 315.4 62.3)">R3</text>
<text x="331.2" y="63.4" transform="rotate(-90 331.2 63.4)">LED2</text>
<text x="348.7" y="63.7">TP1</text>
<text x="348.9" y="61.9">VIN</text>
<text x="361.2" y="61.9">+5V</text>
<text x="361.4" y="63.7">TP2</text>
<text x="373.3" y="61.9">+3V3</text>
<text x="374.1" y="63.7">TP3</text>
<text x="384.4" y="61.9">3V3_ESP</text>
<text x="386.8" y="63.7">TP4</text>
<text x="326.1" y="66.4" transform="rotate(-90 326.1 66.4)">GREEN 3V3</text>
<text x="56.5" y="114">ESP32_IF</text>
<text x="199.9" y="124.2">ULTRASONIC</text>
<text x="102.1" y="131.8">A</text>
<text x="107.6" y="128.6" transform="rotate(-90 107.6 128.6)">VCCA</text>
<text x="112.7" y="128.8" transform="rotate(-90 112.7 128.8)">VCCB</text>
<text x="114.8" y="131.8">B</text>
<text x="163.2" y="129.2">100nF</text>
<text x="175.9" y="129.2">100nF</text>
<text x="221.6" y="129.2">10uF</text>
<text x="234.3" y="129.2">100nF</text>
<text x="288" y="130.1" transform="rotate(-90 288 130.1)">VCC</text>
<text x="292.1" y="128">SN74LVC1G17DBVR</text>
<text x="323.2" y="129.2">100nF</text>
<text x="335.4" y="131.8">ECHO_ESP</text>
<text x="349.2" y="131.8">TRIG_5V</text>
<text x="102.1" y="136.9">DIR</text>
<text x="110.2" y="137.9" transform="rotate(-90 110.2 137.9)">GND</text>
<text x="138.1" y="133.3" transform="rotate(-90 138.1 133.3)">100k</text>
<text x="140.2" y="132.2" transform="rotate(-90 140.2 132.2)">R4</text>
<text x="150.8" y="133.3" transform="rotate(-90 150.8 133.3)">100k</text>
<text x="152.9" y="132.2" transform="rotate(-90 152.9 132.2)">R5</text>
<text x="163.2" y="134.3">C6</text>
<text x="175.9" y="134.3">C7</text>
<text x="204.5" y="136.9">J3</text>
<text x="221.6" y="134.3">C8</text>
<text x="234.3" y="134.3">C9</text>
<text x="249.9" y="132.1" transform="rotate(-90 249.9 132.1)">1k</text>
<text x="251.9" y="132.2" transform="rotate(-90 251.9 132.2)">R6</text>
<text x="262.6" y="133.3" transform="rotate(-90 262.6 133.3)">100k</text>
<text x="264.6" y="132.2" transform="rotate(-90 264.6 132.2)">R7</text>
<text x="288" y="135.4" transform="rotate(-90 288 135.4)">GND</text>
<text x="292.1" y="135.6">U2</text>
<text x="323.2" y="134.3">C10</text>
<text x="338.5" y="133.6">TP7</text>
<text x="351.2" y="133.6">TP8</text>
<text x="101.5" y="140.7">U3</text>
<text x="113" y="140.7">SN74LVC1T45DBVR</text>
<text x="59.7" y="147">J2</text>
<text x="59.3" y="199.1">I2C</text>
<text x="160.1" y="199.1">UART</text>
<text x="279.4" y="202.9">SN74LVC1G17DBVR</text>
<text x="339.3" y="199.1">GP_3V3</text>
<text x="82.2" y="207.9" transform="rotate(-90 82.2 207.9)">2.2k</text>
<text x="84.3" y="207.1" transform="rotate(-90 84.3 207.1)">R8</text>
<text x="94.9" y="207.9" transform="rotate(-90 94.9 207.9)">2.2k</text>
<text x="97" y="207.1" transform="rotate(-90 97 207.1)">R9</text>
<text x="116.7" y="204.2">I2C_PU_EN</text>
<text x="120.1" y="208.7">JP2</text>
<text x="183.6" y="209.5">UART_VCC_SEL</text>
<text x="186.1" y="204.2">JP1</text>
<text x="211.8" y="207.7" transform="rotate(-90 211.8 207.7)">220</text>
<text x="213.8" y="207.7" transform="rotate(-90 213.8 207.7)">R10</text>
<text x="224.5" y="207" transform="rotate(-90 224.5 207)">1k</text>
<text x="226.5" y="207.7" transform="rotate(-90 226.5 207.7)">R11</text>
<text x="237.2" y="208.2" transform="rotate(-90 237.2 208.2)">100k</text>
<text x="239.2" y="207.7" transform="rotate(-90 239.2 207.7)">R12</text>
<text x="275.3" y="205" transform="rotate(-90 275.3 205)">VCC</text>
<text x="310.5" y="209.2">C11</text>
<text x="310.5" y="204.2">100nF</text>
<text x="361.6" y="207" transform="rotate(-90 361.6 207)">1k</text>
<text x="363.7" y="207.7" transform="rotate(-90 363.7 207.7)">R13</text>
<text x="374.3" y="207" transform="rotate(-90 374.3 207)">1k</text>
<text x="376.4" y="207.7" transform="rotate(-90 376.4 207.7)">R14</text>
<text x="59.7" y="211.8">J5</text>
<text x="161.3" y="211.8">J4</text>
<text x="275.3" y="210.3" transform="rotate(-90 275.3 210.3)">GND</text>
<text x="279.4" y="210.5">U4</text>
<text x="341.7" y="211.8">J6</text>
<text x="43.7" y="255">GND</text>
<text x="43.9" y="256.7">TP5</text>
<text x="56.4" y="255">GND</text>
<text x="56.6" y="256.7">TP6</text>
<text x="79" y="253.7">PWR_FLAG</text>
<text x="94.2" y="253.7">PWR_FLAG</text>
<text x="109.5" y="253.7">PWR_FLAG</text>
</g>
<g font-size="1.3" fill="#a90000">
<text x="106.5" y="57.9" transform="rotate(-90 106.5 57.9)">3</text>
<text x="52" y="60.8">1</text>
<text x="52" y="63.4">2</text>
<text x="99.6" y="60.8">1</text>
<text x="106.5" y="65.5" transform="rotate(-90 106.5 65.5)">2</text>
<text x="208.8" y="60.8">3</text>
<text x="221.5" y="60.8">2</text>
<text x="215.8" y="68" transform="rotate(-90 215.8 68)">1</text>
<text x="57.1" y="118">1</text>
<text x="57.1" y="120.5">2</text>
<text x="57.1" y="123.1">3</text>
<text x="57.1" y="125.6">4</text>
<text x="106.5" y="122.7" transform="rotate(-90 106.5 122.7)">1</text>
<text x="111.6" y="122.7" transform="rotate(-90 111.6 122.7)">6</text>
<text x="286.9" y="123.9" transform="rotate(-90 286.9 123.9)">5</text>
<text x="57.1" y="128.1">5</text>
<text x="57.1" y="130.7">6</text>
<text x="99.6" y="130.7">3</text>
<text x="117.4" y="130.7">4</text>
<text x="201.8" y="128.1">1</text>
<text x="201.8" y="130.7">2</text>
<text x="281.2" y="130.7">2</text>
<text x="299" y="130.7">4</text>
<text x="57.1" y="133.2">7</text>
<text x="57.1" y="135.8">8</text>
<text x="99.6" y="135.8">5</text>
<text x="201.8" y="133.2">3</text>
<text x="201.8" y="135.8">4</text>
<text x="56.4" y="140.8">10</text>
<text x="56.4" y="143.4">11</text>
<text x="57.1" y="138.3">9</text>
<text x="109.1" y="140.4" transform="rotate(-90 109.1 140.4)">2</text>
<text x="286.9" y="139.2" transform="rotate(-90 286.9 139.2)">3</text>
<text x="56.4" y="145.9">12</text>
<text x="57.1" y="203.1">1</text>
<text x="158.7" y="203.1">1</text>
<text x="274.2" y="198.9" transform="rotate(-90 274.2 198.9)">5</text>
<text x="339" y="203.1">1</text>
<text x="57.1" y="205.6">2</text>
<text x="57.1" y="208.1">3</text>
<text x="158.7" y="205.6">2</text>
<text x="158.7" y="208.1">3</text>
<text x="186" y="205.6">1</text>
<text x="190.4" y="209" transform="rotate(-90 190.4 209)">2</text>
<text x="193.6" y="205.6">3</text>
<text x="268.5" y="205.6">2</text>
<text x="286.3" y="205.6">4</text>
<text x="339" y="205.6">2</text>
<text x="339" y="208.1">3</text>
<text x="57.1" y="210.7">4</text>
<text x="158.7" y="210.7">4</text>
<text x="274.2" y="214.1" transform="rotate(-90 274.2 214.1)">3</text>
<text x="339" y="210.7">4</text>
</g>
</svg>
